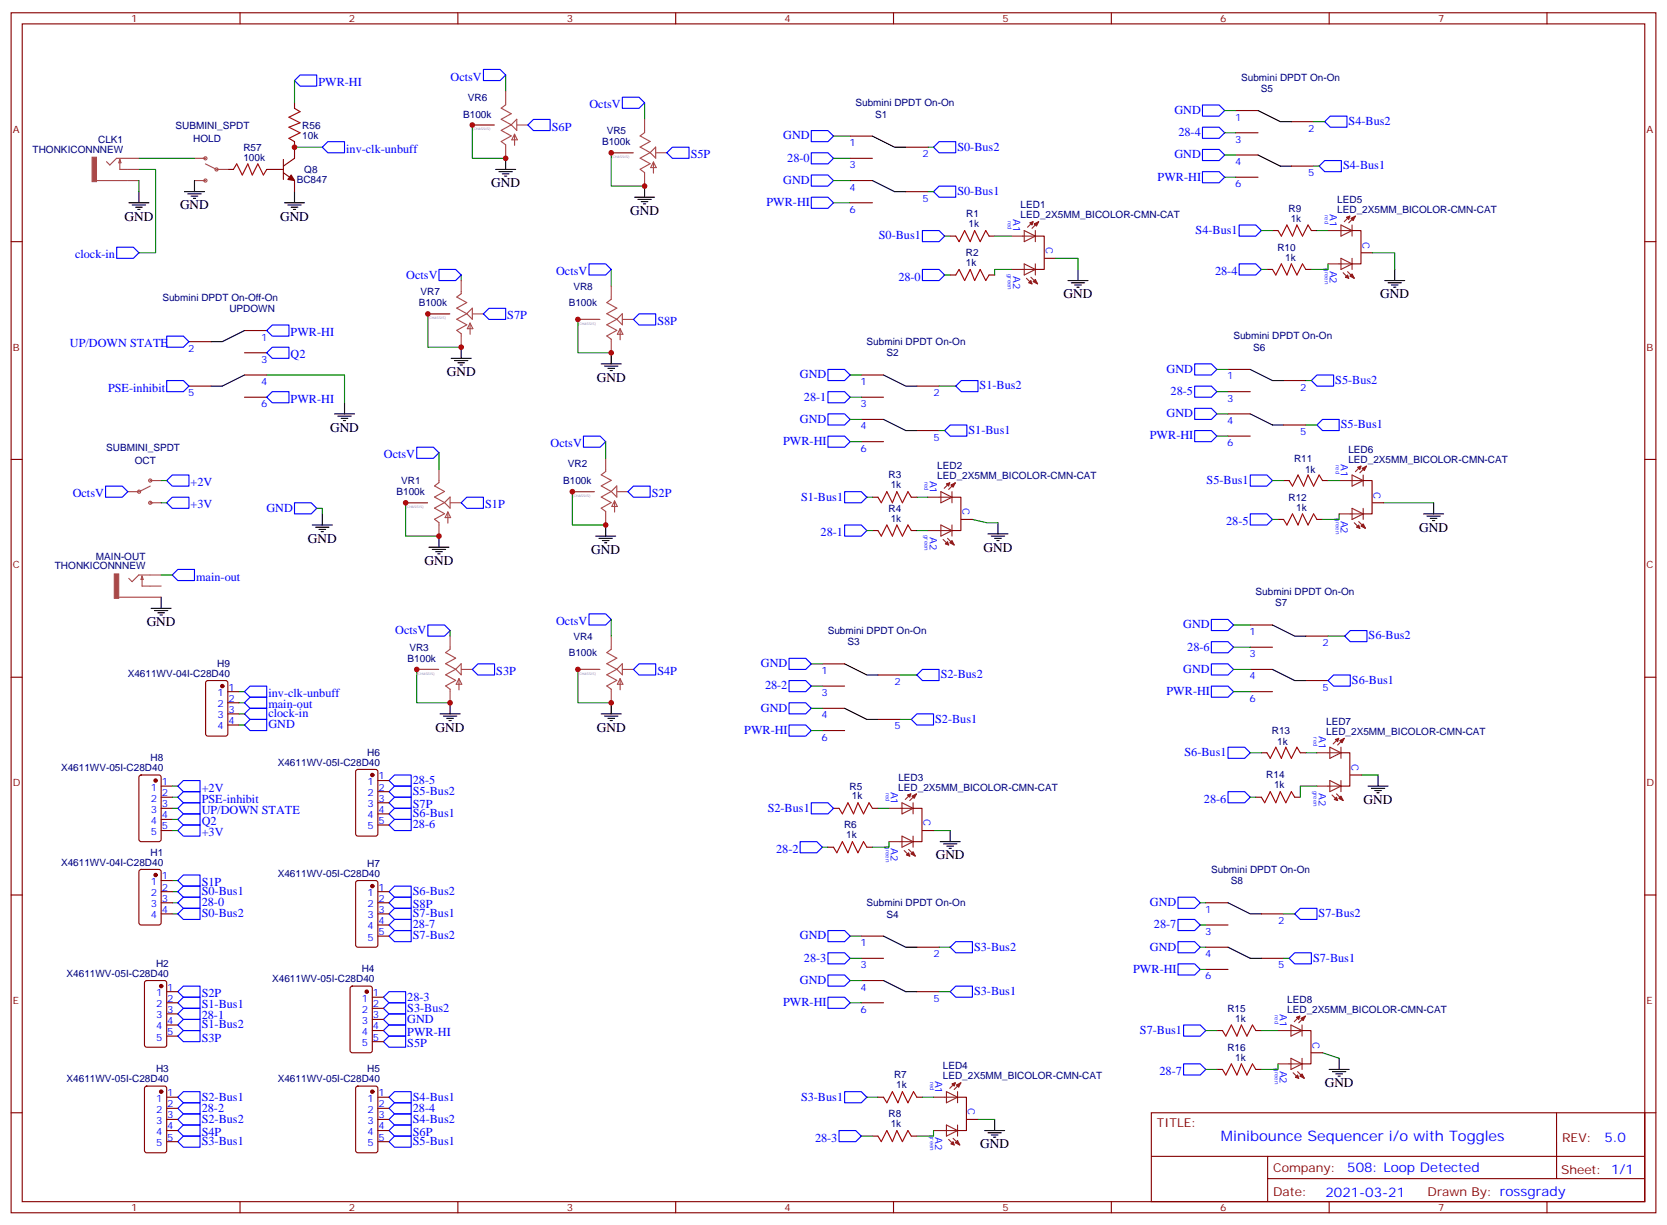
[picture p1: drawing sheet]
<svg xmlns="http://www.w3.org/2000/svg" width="529mm" height="389mm" viewBox="0 0 529 389" stroke-linecap="round" stroke-linejoin="round" font-family="sans-serif">
<g fill="none" stroke="#870000" stroke-width=".35">
<path d="M3.5 4.1h522.1v381h-522.1zM7.1 7.6h515v373.9h-515zM76.2 4.1v3.5M145.3 4.1v3.5M214.5 4.1v3.5M283.6 4.1v3.5M352.8 4.1v3.5M421.9 4.1v3.5M491.1 4.1v3.5M93.5 32.6v1.8M392.3 35.1h7M409.9 38.6h7.1"/>
<path d="M72.3 53.8h1.8M84.7 53.8h5.3M90 54.9l3.5 2.4v3.6M90 50.6v6.4M93.5 45v5.3l-3.5 2.4M269.9 43.2h7M269.9 50.3h7M269.9 57.3h7M287.5 46.7h7.1M392.3 42.2h7M392.3 49.2h7M392.3 56.3h7"/>
<path d="M409.9 52.7h7.1M3.5 76.7h3.6M269.9 64.4h7M287.5 60.9h7.1M301.6 75h1.8M314 75h1.7M328.7 75h2.8v10.5h-2.8M403.9 73.2h1.8M416.3 73.2h1.7M429.2 73.2h2.8v10.6h-2.8M522.1 76.7h3.5M301.6 87.3h1.8"/>
<path d="M314 87.3h1.7M331.6 82h3.5M402.2 85.5h1.7M414.5 85.5h1.8M432.2 80.3h3.5M60 108.5h7M77.6 105h7.1M77.6 112h7.1M77.6 119.1h7.1M273.4 119.1h7.1M389.8 117.3h7.1M60 122.6h7"/>
<path d="M77.6 126.1h7.1M273.4 126.1h7.1M273.4 133.2h7.1M291 122.6h7.1M291 136.7h7.1M389.8 124.4h7.1M389.8 131.4h7.1M389.8 138.5h7.1M407.5 120.8h7M407.5 134.9h7M3.5 145.9h3.6M273.4 140.2h7.1"/>
<path d="M276.9 157.9h1.8M289.3 157.9h1.7M302.2 157.9h2.8v10.6h-2.8M407.5 152.6h1.7M419.8 152.6h1.8M432.7 152.6h2.8v10.6h-2.8M435.7 159.6h3.5M522.1 145.9h3.5M276.9 168.5h1.8M289.3 168.5h1.7M305.2 164.9h3.5M405.7 164.9h1.8"/>
<path d="M418 164.9h1.8M396.9 198.4h7M3.5 215h3.6M65.5 216.3l.5-.2h5.6l.7 .4v16.5l-.4 .7h-5.9l-.7-.4v-16.5zM72.3 219.6h3.5M261.1 210.8h7M261.1 217.8h7M278.7 214.3h7.1M396.9 205.5h7M396.9 212.5h7M396.9 219.6h7M414.5 202h7.1"/>
<path d="M414.5 216.1h7.1M522.1 215h3.5M72.3 223.1h3.5M72.3 226.7h3.5M72.3 230.2h3.5M261.1 224.9h7M261.1 232h7M278.7 228.4h7.1M400.4 239h1.8M412.7 239h1.8M425.7 239h2.8v10.6h-2.8M44.3 246.3l.5-.2h5.6l.7 .4 .1 20-.5 .7h-5.9l-.6-.4-.1-20z"/>
<path d="M51.2 256.6h3.5M51.2 253.1h3.5M51.2 249.6h3.5M113.1 244.5l.5-.2h5.6l.7 .4v20.1l-.4 .6-5.9 .1-.7-.5v-20zM119.9 247.8h3.6M119.9 251.4h3.6M119.9 254.9h3.6M119.9 258.4h3.6M264.6 256.6h1.7M276.9 256.6h1.8M289.8 256.6h2.9v10.6h-2.9M398.6 253.1h1.8"/>
<path d="M411 253.1h1.7M428.6 246.1h3.6M44.3 276.3l.5-.3h5.6l.7 .5 .1 16.5-.5 .6-5.9 .1-.6-.5-.1-16.4zM51.2 263.7h3.5M51.2 279.6h3.5M51.2 260.2h3.5M113.1 279.8l.5-.2h5.6l.7 .4v20l-.4 .7h-5.9l-.7-.4v-20zM119.9 261.9h3.6M262.8 269h1.8M275.2 269h1.7M292.8 263.7h3.5M3.5 284.2h3.6"/>
<path d="M51.2 290.2h3.5M51.2 286.6h3.5M51.2 283.1h3.5M119.9 297.2h3.6M119.9 290.2h3.6M119.9 286.6h3.6M119.9 293.7h3.6M119.9 283.1h3.6M273.4 297.2h7.1M382.8 286.6h7M382.8 293.7h7M400.4 290.2h7.1"/>
<path d="M522.1 284.2h3.5M46.1 311.5l.5-.2h5.6l.7 .5v20l-.4 .6-5.9 .1-.7-.5v-20zM52.9 314.9h3.5M52.9 318.4h3.5M111.4 313.3l.4-.2h5.7l.6 .4 .1 20.1-.5 .6-5.9 .1-.6-.5-.1-20zM118.2 316.6h3.5M273.4 304.3h7.1M273.4 311.3h7.1M273.4 318.4h7.1M291 300.7h7.1M291 314.9h7.1M382.8 300.7h7"/>
<path d="M382.8 307.8h7M400.4 304.3h7.1M52.9 321.9h3.5M52.9 325.4h3.5M52.9 329h3.5M118.2 327.2h3.5M118.2 320.1h3.5M118.2 323.7h3.5M118.2 330.7h3.5M386.3 339.5h1.8M386.3 327.2h1.8M398.6 339.5h1.8"/>
<path d="M398.6 327.2h1.8M413.3 327.2h2.8v10.6h-2.8M416.3 334.3h3.5M3.5 353.3h3.6M46.1 345l.5-.2h5.6l.7 .5v20l-.4 .7h-5.9l-.7-.5v-20zM52.9 348.4h3.5M52.9 355.4h3.5M52.9 351.9h3.5M52.9 359h3.5M113.1 345l.5-.2h5.6l.7 .5v20l-.4 .7h-5.9l-.7-.5v-20zM119.9 348.4h3.6M119.9 355.4h3.6"/>
<path d="M119.9 351.9h3.6M119.9 359h3.6M278.7 348.4h1.8M291 348.4h1.8M304 348.4h2.8v10.6h-2.8M306.9 355.4h3.5M365.5 353.3h156.6v28.2h-156.6zM494.1 353.3v20.9M522.1 353.3h3.5M52.9 362.5h3.5M119.9 362.5h3.6M276.9 360.7h1.8"/>
<path d="M289.3 360.7h1.7M365.5 367.2h156.5M402.4 374.2h119.6M402.4 367.2v14.1M76.2 381.5v3.6M145.3 381.5v3.6M214.5 381.5v3.6M283.6 381.5v3.6M352.8 381.5v3.6M421.9 381.5v3.6M491.1 381.5v3.6"/>
</g>
<g fill="none" stroke="#000" stroke-width=".35">
<path d="M399.3 35.1l7.1 3.5h3.5M61.7 57.3v3.6M157.3 53.8h6.4M158.4 54.5h4.2M159.5 55.2h2.1M160.2 55.9h.7M160.5 50.3v3.5M204.6 59.1v3.5M276.9 43.2l7.1 3.5h3.5M276.9 57.3l7.1 3.6h3.5M399.3 49.2l7.1 3.5h3.5M40.9 64.4h6.4"/>
<path d="M42 65.1h4.2M43 65.8h2.2M43.7 66.5h.7M44.1 60.9v3.5M58.6 60.9h6.3M59.6 61.6h4.3M60.7 62.3h2.1M61.4 63h.7M90.3 64.4h6.4M91.4 65.1h4.2M92.4 65.8h2.1M93.1 66.5h.7"/>
<path d="M93.5 60.9v3.5M201.4 62.6h6.4M202.5 63.3h4.2M203.6 64h2.1M204.3 64.7h.7M339 89.1h6.4M340.1 89.8h4.2M341.1 90.5h2.2M341.8 91.2h.7M342.2 85.5v3.6M439.6 89.1h6.3M440.6 89.8h4.3"/>
<path d="M441.7 90.5h2.1M442.4 91.2h.7M442.7 85.5v3.6M77.6 105l-7 3.5h-3.6M77.6 119.1l-7 3.5h-3.6M143.2 113.8h6.4M144.3 114.5h4.2M145.3 115.2h2.2M146 115.9h.8M146.4 110.2v3.6M190.9 115.5h6.3M191.9 116.2h4.2"/>
<path d="M193 116.9h2.1M193.7 117.7h.7M194 112v3.5M280.5 119.1l7 3.5h3.5M396.9 117.3l7 3.5h3.6M106.2 131.4h6.3M107.2 132.1h4.3M108.3 132.8h2.1M109 133.5h.7M109.4 127.9v3.5M280.5 133.2l7 3.5h3.5M396.9 131.4l7 3.5h3.6"/>
<path d="M455.1 159.6v3.6M99.1 166.7h6.4M100.2 167.4h4.2M101.2 168.1h2.2M102 168.8h.7M102.3 163.2v3.5M136.2 173.7h6.3M137.2 174.4h4.3M138.3 175.2h2.1M139 175.9h.7M139.3 170.2v3.5M189.1 170.2h6.3"/>
<path d="M190.1 170.9h4.3M191.2 171.6h2.1M191.9 172.3h.7M192.3 166.7v3.5M313.6 169.5h6.4M314.7 170.2h4.2M315.7 170.9h2.2M316.4 171.6h.7M316.8 166v3.5M451.9 163.2h6.4M453 163.9h4.2M454 164.6h2.1"/>
<path d="M454.7 165.3h.7M48 193.1h6.3M49 193.9h4.3M50.1 194.6h2.1M50.8 195.3h.7M51.2 189.6v3.5M403.9 198.4l7.1 3.6h3.5M268.1 210.8l7.1 3.5h3.5M403.9 212.5l7.1 3.6h3.5M139.7 226.7h6.3M140.8 227.4h4.2M141.8 228.1h2.1"/>
<path d="M142.5 228.8h.7M142.9 223.1v3.6M190.9 226.7h6.3M191.9 227.4h4.2M193 228.1h2.1M193.7 228.8h.7M194 223.1v3.6M268.1 224.9l7.1 3.5h3.5M434.3 249.6h6.3M435.3 250.3h4.3M436.4 251h2.1M437.1 251.7h.7"/>
<path d="M437.4 246.1v3.5M298.4 267.2h6.4M299.5 267.9h4.2M300.6 268.6h2.1M301.3 269.3h.7M301.6 263.7v3.5M280.5 297.2l7 3.5h3.5M389.8 286.6l7.1 3.6h3.5M280.5 311.3l7 3.6h3.5M389.8 300.7l7.1 3.6h3.5M421.9 339.5h6.4M425.1 336v3.5"/>
<path d="M312.6 359h6.3M313.6 359.7h4.3M315.7 355.4v3.6M423 340.3h4.2M424 341h2.2M424.7 341.7h.7M314.7 360.4h2.1M315.4 361.1h.7"/>
</g>
<g fill="none" stroke="#00f" stroke-width=".35">
<path d="M93.5 25.6l1.7-1.8h5.3v3.5h-5.3zM153.5 22h5.2l1.8 1.8-1.8 1.8h-5.2zM169.3 37.9h5.3v3.6h-5.3l-1.7-1.8zM197.6 30.9h5.2l1.8 1.7-1.8 1.8h-5.2zM381.7 33.3h5.3l1.8 1.8-1.8 1.8h-5.3zM420.5 38.6l1.8-1.7h5.3v3.5h-5.3zM104.1 45h5.3v3.5h-5.3l-1.8-1.8zM213.4 46.7h5.3v3.6h-5.3l-1.7-1.8zM257.5 55.6h5.3l1.8 1.7-1.8 1.8h-5.3zM257.5 48.5h5.3l1.8 1.8-1.8 1.7h-5.3zM257.5 41.5h5.3l1.8 1.7-1.8 1.8h-5.3zM298.1 45h5.3v3.5h-5.3l-1.8-1.8z"/>
<path d="M381.7 54.5h5.3l1.8 1.8-1.8 1.7h-5.3zM381.7 47.4h5.3l1.8 1.8-1.8 1.8h-5.3zM381.7 40.4h5.3l1.8 1.8-1.8 1.7h-5.3zM420.5 51h5.3v3.5h-5.3l-1.8-1.8zM37 78.5h5.3l1.8 1.8-1.8 1.7h-5.3zM257.5 62.6h5.3l1.8 1.8-1.8 1.7h-5.3zM292.8 73.2h5.3l1.8 1.8-1.8 1.7h-5.3zM296.3 60.9l1.8-1.8h5.3v3.5h-5.3zM393.3 71.4h5.3l1.8 1.8-1.8 1.8h-5.3zM139.3 85.5h5.3l1.8 1.8-1.8 1.8h-5.3zM153.5 99.7l1.7-1.8h5.3v3.5h-5.3zM187 83.8h5.3l1.7 1.7-1.7 1.8h-5.3z"/>
<path d="M202.8 99.7h5.3v3.5h-5.3l-1.7-1.8zM292.8 85.5h5.3l1.8 1.8-1.8 1.8h-5.3zM393.3 83.8h5.3l1.8 1.7-1.8 1.8h-5.3zM52.9 106.7h5.3l1.8 1.8-1.8 1.7h-5.3zM84.7 112l1.7-1.8h5.3v3.6h-5.3zM86.4 103.2h5.3v3.5h-5.3l-1.7-1.7zM262.8 117.3h5.3l1.8 1.8-1.8 1.7h-5.3zM379.2 115.5h5.3l1.8 1.8-1.8 1.8h-5.3zM52.9 120.8h5.3l1.8 1.8-1.8 1.8h-5.3zM86.4 124.4h5.3v3.5h-5.3l-1.7-1.8zM185.2 138.5h5.3l1.8 1.7-1.8 1.8h-5.3zM262.8 138.5h5.3l1.8 1.7-1.8 1.8h-5.3z"/>
<path d="M262.8 131.4h5.3l1.8 1.8-1.8 1.7h-5.3zM262.8 124.4h5.3l1.8 1.7-1.8 1.8h-5.3zM299.9 136.7l1.7-1.8h5.3v3.6h-5.3zM303.4 122.6l1.8-1.8h5.2v3.6h-5.2zM379.2 136.7h5.3l1.8 1.8-1.8 1.7h-5.3zM379.2 129.6h5.3l1.8 1.8-1.8 1.8h-5.3zM379.2 122.6h5.3l1.8 1.8-1.8 1.7h-5.3zM416.3 120.8l1.7-1.7h5.3v3.5h-5.3zM418 134.9l1.8-1.7h5.3v3.5h-5.3zM33.5 154.3h5.3l1.8 1.8-1.8 1.8h-5.3zM54.7 157.9h5.3v3.5h-5.3l-1.8-1.8zM54.7 150.8h5.3v3.5h-5.3l-1.8-1.7z"/>
<path d="M93.5 159.6h5.3l1.7 1.8-1.7 1.8h-5.3zM132.3 142h5.3l1.7 1.8-1.7 1.7h-5.3zM148.2 157.9h5.3v3.5h-5.3l-1.8-1.8zM201.1 154.3h5.3v3.6h-5.3l-1.8-1.8zM268.1 156.1h5.3l1.8 1.8-1.8 1.7h-5.3zM396.9 150.8h5.3l1.7 1.8-1.7 1.7h-5.3zM268.1 166.7h5.3l1.8 1.8-1.8 1.7h-5.3zM396.9 163.2h5.3l1.7 1.7-1.7 1.8h-5.3zM54.7 182.6l1.7-1.8h5.3v3.5h-5.3zM135.8 198.4h5.3l1.8 1.8-1.8 1.8h-5.3zM187 194.9h5.3l1.7 1.8-1.7 1.7h-5.3zM384.5 196.7h5.3l1.8 1.7-1.8 1.8h-5.3z"/>
<path d="M79.4 217.8h5.3v3.6h-5.3l-1.8-1.8zM151.7 210.8h5.3v3.5h-5.3l-1.8-1.8zM202.8 210.8h5.3v3.5h-5.3l-1.7-1.8zM250.5 216.1h5.3l1.7 1.7-1.7 1.8h-5.3zM250.5 209h5.3l1.7 1.8-1.7 1.7h-5.3zM291 214.3l1.8-1.8h5.3v3.6h-5.3zM384.5 217.8h5.3l1.8 1.8-1.8 1.8h-5.3zM384.5 210.8h5.3l1.8 1.7-1.8 1.8h-5.3zM384.5 203.7h5.3l1.8 1.8-1.8 1.8h-5.3zM421.6 216.1l1.7-1.8h5.3v3.5h-5.3zM426.9 202l1.7-1.8h5.3v3.5h-5.3zM77.6 226.7l1.8-1.8h5.3v3.5h-5.3z"/>
<path d="M79.4 221.4h5.3v3.5h-5.3l-1.8-1.8zM79.4 228.4h5.3v3.6h-5.3l-1.8-1.8zM250.5 230.2h5.3l1.7 1.8-1.7 1.7h-5.3zM250.5 223.1h5.3l1.7 1.8-1.7 1.8h-5.3zM289.3 228.4l1.7-1.7h5.3v3.5h-5.3zM389.8 237.2h5.3l1.8 1.8-1.8 1.8h-5.3zM58.2 254.9h5.3v3.5h-5.3l-1.8-1.8zM58.2 251.4h5.3v3.5h-5.3l-1.8-1.8zM58.2 258.4h5.3v3.5h-5.3l-1.8-1.7zM58.2 247.8h5.3v3.6h-5.3l-1.8-1.8zM123.5 251.4l1.7-1.8h5.3v3.5h-5.3zM125.2 253.1h5.3v3.5h-5.3l-1.7-1.7z"/>
<path d="M125.2 246.1h5.3v3.5h-5.3l-1.7-1.8zM125.2 256.6h5.3v3.6h-5.3l-1.7-1.8zM257.5 254.9h5.3l1.8 1.7-1.8 1.8h-5.3zM389.8 251.4h5.3l1.8 1.7-1.8 1.8h-5.3zM58.2 277.8h5.3v3.5h-5.3l-1.8-1.7zM58.2 261.9h5.3v3.6h-5.3l-1.8-1.8zM123.5 261.9l1.7-1.7h5.3v3.5h-5.3zM254 267.2h5.3l1.8 1.8-1.8 1.8h-5.3zM56.4 286.6l1.8-1.7h5.3v3.5h-5.3zM58.2 288.4h5.3v3.5h-5.3l-1.8-1.7zM58.2 281.3h5.3v3.6h-5.3l-1.8-1.8zM123.5 297.2l1.7-1.7h5.3v3.5h-5.3z"/>
<path d="M123.5 293.7l1.7-1.8h5.3v3.6h-5.3zM125.2 284.9h5.3v3.5h-5.3l-1.7-1.8zM125.2 281.3h5.3v3.6h-5.3l-1.7-1.8zM125.2 288.4h5.3v3.5h-5.3l-1.7-1.7zM262.8 295.5h5.3l1.8 1.7-1.8 1.8h-5.3zM373.9 299h5.3l1.8 1.7-1.8 1.8h-5.3zM373.9 291.9h5.3l1.8 1.8-1.8 1.8h-5.3zM373.9 284.9h5.3l1.8 1.7-1.8 1.8h-5.3zM411 290.2l1.7-1.8h5.3v3.5h-5.3zM58.2 313.1h5.3v3.5h-5.3l-1.8-1.7zM58.2 316.6h5.3v3.5h-5.3l-1.8-1.7zM121.7 316.6l1.8-1.7h5.3v3.5h-5.3z"/>
<path d="M262.8 316.6h5.3l1.8 1.8-1.8 1.7h-5.3zM262.8 309.6h5.3l1.8 1.7-1.8 1.8h-5.3zM262.8 302.5h5.3l1.8 1.8-1.8 1.7h-5.3zM301.6 300.7l1.8-1.7h5.3v3.5h-5.3zM303.4 313.1h5.3v3.5h-5.3l-1.8-1.7zM373.9 306h5.3l1.8 1.8-1.8 1.8h-5.3zM409.2 304.3l1.8-1.8h5.3v3.5h-5.3zM56.4 325.4l1.8-1.7h5.3v3.5h-5.3zM58.2 327.2h5.3v3.5h-5.3l-1.8-1.7zM58.2 320.1h5.3v3.6h-5.3l-1.8-1.8zM121.7 320.1l1.8-1.7h5.3v3.5h-5.3zM121.7 323.7l1.8-1.8h5.3v3.5h-5.3z"/>
<path d="M123.5 329h5.3v3.5h-5.3l-1.8-1.8zM123.5 325.4h5.3v3.6h-5.3l-1.8-1.8zM375.7 337.8h5.3l1.8 1.7-1.8 1.8h-5.3zM375.7 325.4h5.3l1.8 1.8-1.8 1.8h-5.3zM56.4 348.4l1.8-1.8h5.3v3.5h-5.3zM56.4 351.9l1.8-1.8h5.3v3.6h-5.3zM58.2 357.2h5.3v3.5h-5.3l-1.8-1.7zM58.2 353.7h5.3v3.5h-5.3l-1.8-1.8zM123.5 351.9l1.7-1.8h5.3v3.6h-5.3zM123.5 348.4l1.7-1.8h5.3v3.5h-5.3zM125.2 357.2h5.3v3.5h-5.3l-1.7-1.7zM125.2 353.7h5.3v3.5h-5.3l-1.7-1.8z"/>
<path d="M266.3 359h5.3l1.8 1.7-1.8 1.8h-5.3zM268.1 346.6h5.3l1.8 1.8-1.8 1.7h-5.3zM58.2 360.7h5.3v3.5h-5.3l-1.8-1.7zM125.2 360.7h5.3v3.5h-5.3l-1.7-1.7z"/>
</g>
<g fill="none" stroke="#a10000" stroke-width=".35">
<path d="M93.5 34.4l1.7 1.1-3.5 1.7 3.5 1.8-3.5 1.4 3.5 1.8-3.5 1.7 1.8 1.1M74.1 53.8l1-1.8 1.8 3.6 1.8-3.6 1.4 3.6 1.7-3.6 1.8 3.6 1.1-1.8M303.4 75l1 1.7 1.8-3.5 1.8 3.5 1.4-3.5 1.7 3.5 1.8-3.5 1.1 1.8M405.7 73.2l1.1 1.8 1.7-3.6 1.8 3.6 1.4-3.6 1.8 3.6 1.7-3.6 1.1 1.8M303.4 87.3l1-1.8 1.8 3.6 1.8-3.6 1.4 3.6 1.7-3.6 1.8 3.6 1.1-1.8M403.9 85.5l1.1 1.8 1.8-3.5 1.7 3.5 1.4-3.5 1.8 3.5 1.8-3.5 1 1.7M278.7 157.9l1.1 1.7 1.7-3.5 1.8 3.5 1.4-3.5 1.8 3.5 1.7-3.5 1.1 1.8M409.2 152.6l1.1 1.7 1.7-3.5 1.8 3.5 1.4-3.5 1.8 3.5 1.7-3.5 1.1 1.8M278.7 168.5l1.1 1.7 1.7-3.5 1.8 3.5 1.4-3.5 1.8 3.5 1.7-3.5 1.1 1.8M407.5 164.9l1 1.8 1.8-3.5 1.7 3.5 1.5-3.5 1.7 3.5 1.8-3.5 1 1.7M402.2 239l1 1.8 1.8-3.6 1.8 3.6 1.4-3.6 1.7 3.6 1.8-3.6 1 1.8M266.3 256.6l1.1 1.8 1.8-3.5 1.7 3.5 1.4-3.5 1.8 3.5 1.8-3.5 1 1.7"/>
<path d="M400.4 253.1l1.1 1.8 1.7-3.5 1.8 3.5 1.4-3.5 1.8 3.5 1.7-3.5 1.1 1.7M264.6 269l1 1.8 1.8-3.6 1.8 3.6 1.4-3.6 1.7 3.6 1.8-3.6 1.1 1.8M388.1 339.5l1 1.8 1.8-3.5 1.7 3.5 1.5-3.5 1.7 3.5 1.8-3.5 1 1.7M388.1 327.2l1 1.8 1.8-3.6 1.7 3.6 1.5-3.6 1.7 3.6 1.8-3.6 1 1.8M280.5 348.4l1 1.7 1.8-3.5 1.7 3.5 1.5-3.5 1.7 3.5 1.8-3.5 1 1.8M278.7 360.7l1.1 1.8 1.7-3.5 1.8 3.5 1.4-3.5 1.8 3.5 1.7-3.5 1.1 1.7"/>
</g>
<g fill="none" stroke="#008700" stroke-width=".35">
<path d="M93.5 25.6v7M149.9 39.7v10.6h10.6M160.5 23.8v5.3M204.6 32.6v5.3M388.8 35.1h3.5M417 38.6h3.5M44.1 53.8h5.3v26.5h-5.3M44.1 57.3v3.6M44.1 50.3h17.6M93.5 46.7h8.8M194 48.5v10.6h10.6M264.6 50.3h5.3"/>
<path d="M264.6 43.2h5.3M264.6 57.3h5.3M294.6 46.7h1.7M388.8 42.2h3.5M388.8 49.2h3.5M388.8 56.3h3.5M417 52.7h1.7M264.6 64.4h5.3M294.6 60.9h1.7M299.9 75h1.7M315.7 75h5.3M400.4 73.2h3.5"/>
<path d="M418 73.2h3.6M135.8 99.7v10.5h10.6M146.4 87.3v1.8M194 85.5v5.3M299.9 87.3h1.7M321 85.5h-5.3v1.8M335.1 82h7.1v3.5M400.4 85.5h1.8M421.6 83.8v1.7h-5.3M435.7 80.3h7v5.2M84.7 119.1h24.7v8.8M183.4 101.4v10.6h10.6"/>
<path d="M269.9 119.1h3.5M386.3 117.3h3.5M269.9 126.1h3.5M269.9 133.2h3.5M298.1 122.6h5.3M298.1 136.7h1.8M386.3 124.4h3.5M386.3 131.4h3.5M386.3 138.5h3.5M414.5 120.8h1.8M414.5 134.9h3.5M51.2 152.6h1.7"/>
<path d="M51.2 159.6h1.7M128.8 159.6v10.6h10.5M139.3 143.8v5.2M181.7 156.1v10.6h10.6M192.3 140.2v5.3M269.9 140.2h3.5M275.2 157.9h1.7M291 157.9h3.6M403.9 152.6h3.6M421.6 152.6h3.5M439.2 159.6h15.9M100.5 161.4h1.8v1.8"/>
<path d="M275.2 168.5h1.7M291 168.5h3.6M308.7 164.9l4.6 1.1h3.5M403.9 164.9h1.8M425.1 163.2v1.7h-5.3M51.2 182.6h3.5M194 196.7v5.3M391.6 198.4h5.3M75.8 219.6h1.8M132.3 212.5v10.6h10.6M142.9 200.2v1.8M183.4 212.5v10.6h10.6"/>
<path d="M257.5 210.8h3.6M257.5 217.8h3.6M285.8 214.3h5.2M391.6 205.5h5.3M391.6 212.5h5.3M391.6 219.6h5.3M421.6 202h5.3M75.8 223.1h1.8M75.8 226.7h1.8M75.8 230.2h1.8M257.5 224.9h3.6M257.5 232h3.6"/>
<path d="M285.8 228.4h3.5M396.9 239h3.5M414.5 239h3.5M54.7 253.1h1.7M54.7 256.6h1.7M54.7 249.6h1.7M278.7 256.6h3.5M396.9 253.1h1.7M418 249.6h-5.3v3.5M432.2 246.1h5.2M54.7 263.7h1.7M54.7 279.6h1.7"/>
<path d="M54.7 260.2h1.7M261.1 269h1.7M282.2 267.2v1.8h-5.3M296.3 263.7h5.3M54.7 286.6h1.7M54.7 290.2h1.7M54.7 283.1h1.7M269.9 297.2h3.5M381 286.6h1.8M381 293.7h1.8M407.5 290.2h3.5M269.9 304.3h3.5"/>
<path d="M269.9 311.3h3.5M269.9 318.4h3.5M298.1 300.7h3.5M298.1 314.9h3.5M381 300.7h1.8M381 307.8h1.8M407.5 304.3h1.7M382.8 339.5h3.5M382.8 327.2h3.5M400.4 327.2h5.3M405.7 337.8v1.7h-5.3M419.8 334.3l5.3 1.7"/>
<path d="M275.2 348.4h3.5M292.8 348.4h3.5M296.3 359v1.7h-5.3M310.4 355.4h5.3M273.4 360.7h3.5"/>
</g>
<g fill="none" stroke="#a64a4a" stroke-width=".35">
<path d="M149.9 39.7h7M160.5 29.1v4.2l-1.4 1 3.2 1.8-3.2 1.8 3.2 1.7M162.3 39.6l-3.2 1.8 3.2 1.8-3.2 1.7 1.4 1.1v.7M162.3 39.6l1.7-1.7v3.5zM164.1 39.7h3.5M204.6 37.9v4.2l-1.4 1.1 3.2 1.7-3.2 1.8 3.2 1.8M30.6 57.3h9.9M38 50.6v3.2h2.5M38 50.6l.4 1.1h-.7zM40.5 50.3h-3.5l-2.1 2.1-1.1-1.1M40.6 50.3h3.5M40.6 53.8h3.5"/>
<path d="M40.6 57.3h3.5M61.7 50.3h3.5M61.7 57.3h3.5M64.7 50.3a.5 .5 0 0 1 .7-.5 .5 .5 0 0 1 .2 .8 .5 .5 0 0 1-.9-.2M64.7 57.3a.5 .5 0 0 1 .7-.4 .5 .5 0 0 1 .2 .8 .5 .5 0 0 1-.9-.2M65.2 52l3.5 1.8M68.2 53.8a.5 .5 0 0 1 .7-.5 .5 .5 0 0 1 .2 .9 .5 .5 0 0 1-.8-.2M68.8 53.8h3.5M160.5 46.8v3.5M163.3 42.6v3.6M163.3 42.6l.9 1.8h-1.7zM194 48.5h7"/>
<path d="M204.6 55.6v3.5M206.4 48.5l-3.2 1.7 3.2 1.8-3.2 1.7 1.4 1.1v.7M207.4 51.4v3.6M207.4 51.4l.9 1.8h-1.7zM208.1 46.7v3.5l-1.7-1.7zM208.2 48.5h3.5M135.8 99.7h7M146.4 89.1v4.2l-1.4 1 3.2 1.8-3.2 1.7 3.2 1.8M148.2 99.6l-3.2 1.8 3.2 1.7-3.2 1.8 1.4 1.1v.7M149.9 97.8v3.6l-1.7-1.8zM150 99.7h3.5M194 90.8v4.2l-1.4 1.1 3.2 1.7-3.2 1.8 3.2 1.8"/>
<path d="M146.4 106.8v3.4M149.2 102.6v3.5M149.2 102.6l.9 1.8h-1.8zM183.4 101.4h7M194 108.5v3.5M195.8 101.4l-3.2 1.7 3.2 1.8-3.2 1.8 1.4 1v.7M195.8 101.4l1.8-1.8v3.5zM196.8 104.4v3.5M196.8 104.4l.9 1.7h-1.7zM197.6 101.4h3.5M40.6 156.1h3.4M44.7 156.1a.5 .5 0 0 0-.7-.5 .5 .5 0 0 0-.2 .9 .5 .5 0 0 0 .8-.2"/>
<path d="M47.7 159.6h3.5M47.7 152.6h3.5M47.7 154.3l-3.5 1.8M48.2 152.6a.5 .5 0 0 0-.7-.5 .5 .5 0 0 0-.2 .8 .5 .5 0 0 0 .8-.2M48.2 159.6a.5 .5 0 0 0-.7-.4 .5 .5 0 0 0-.2 .8 .5 .5 0 0 0 .8-.2M128.8 159.6h6.9M139.3 149v4.2l-1.4 1.1 3.2 1.7-3.2 1.8 3.2 1.8M141.1 159.6l1.8-1.8v3.5zM141.1 159.6l-3.2 1.7 3.2 1.8-3.2 1.8 1.4 1v.7M142.9 159.6h3.5M181.7 156.1h6.9M192.3 145.5v4.2l-1.4 1.1 3.1 1.7-3.1 1.8 3.1 1.7"/>
<path d="M194 156l-3.1 1.8 3.1 1.8-3.1 1.7 1.4 1.1v.7M195.1 159v3.6M195.1 159l.9 1.8h-1.8zM195.8 154.3v3.5l-1.8-1.8zM195.8 156.1h3.5M139.3 166.7v3.5M142.2 162.6v3.5M142.2 162.6l.9 1.7h-1.8zM192.3 163.2v3.5M37.7 189.6h9.9M45.1 182.9v3.2h2.5M45.1 182.9l.4 1.1h-.8z"/>
<path d="M47.6 182.6h-3.6l-2.1 2.1-1-1.1M47.7 182.6h3.5M47.7 186.1h3.5M47.7 189.6h3.5M132.3 212.5h6.9M142.9 202v4.1l-1.4 1.1 3.1 1.8-3.1 1.7 3.1 1.8M142.9 219.7v3.4M144.6 212.5l-3.1 1.8 3.1 1.7-3.1 1.8 1.4 1v.7M145.7 215.5l.9 1.8h-1.8zM145.7 215.5v3.5M146.4 210.7v3.6l-1.8-1.8zM146.5 212.5h3.4"/>
<path d="M183.4 212.5h7M194 202v4.1l-1.4 1.1 3.2 1.8-3.2 1.7 3.2 1.8M194 219.7v3.4M195.8 212.5l-3.2 1.8 3.2 1.7-3.2 1.8 1.4 1v.7M196.8 215.5v3.5M196.8 215.5l.9 1.8h-1.7zM197.6 210.7v3.6l-1.8-1.8zM197.6 212.5h3.5"/>
</g>
<g fill="#a64a4a" stroke="#a64a4a" stroke-width=".32">
<path d="M29.2 49.9h1.4v7.8h-1.4z"/>
<path d="M36.3 182.2h1.4v7.8h-1.4z"/>
</g>
<g fill="none" stroke="#8c2424" stroke-width=".35">
<path d="M321 75h7.7M325.1 73.2l3.6 1.8-3.6 1.7zM327.9 70.4l-1.7 1.7M328.7 73.2v3.5M329.7 70.4l-2.1 2.1M421.6 73.2h7.6M425.7 71.4l3.5 1.8-3.5 1.8zM428.5 68.6l-1.8 1.8M429.2 71.4v3.6M430.3 68.6l-2.2 2.1M321 85.5h7.7M325.1 83.8l3.6 1.7-3.6 1.8z"/>
<path d="M325.8 88.4l1.8 1.7M327.2 88l2.2 2.1M328.7 83.8v3.5M421.6 83.8h7.6M425.7 82l3.5 1.8-3.5 1.7zM426.4 86.6l1.7 1.8M427.8 86.3l2.1 2.1M429.2 82v3.5M294.6 157.9h7.6M298.7 156.1l3.5 1.8-3.5 1.7zM301.5 153.3l-1.8 1.7M302.2 156.1v3.5"/>
<path d="M303.3 153.3l-2.2 2.1M425.1 152.6h7.6M429.2 150.8l3.5 1.8-3.5 1.7zM432 148l-1.7 1.8M432.7 150.8v3.5M433.8 148l-2.1 2.1M294.6 168.5h7.6M298.7 166.7l3.5 1.8-3.5 1.7zM299.4 171.3l1.7 1.7M300.8 170.9l2.1 2.1M302.2 166.7v3.5M425.1 163.2h7.6"/>
<path d="M429.2 161.4l3.5 1.8-3.5 1.7zM429.9 166l1.8 1.7M431.3 165.6l2.1 2.1M432.7 161.4v3.5M418 239h7.7M422.1 237.2l3.6 1.8-3.6 1.8zM425 234.4l-1.8 1.8M425.7 237.2v3.6M426.7 234.4l-2.1 2.1M282.2 256.6h7.6M286.3 254.9l3.5 1.7-3.5 1.8zM289.1 252.1l-1.7 1.7"/>
<path d="M289.8 254.9v3.5M290.9 252.1l-2.1 2.1M418 249.6h7.7M422.1 247.8l3.6 1.8-3.6 1.8zM422.8 252.4l1.8 1.8M424.3 252.1l2.1 2.1M425.7 247.8v3.6M282.2 267.2h7.6M286.3 265.5l3.5 1.7-3.5 1.8zM287 270.1l1.8 1.7M288.4 269.7l2.2 2.1M289.8 265.5v3.5"/>
<path d="M405.7 337.8h7.6M405.7 327.2h7.6M409.8 336l3.5 1.8-3.5 1.7zM409.8 325.4l3.5 1.8-3.5 1.8zM412.6 322.6l-1.7 1.8M413.3 325.4v3.6M413.3 336v3.5M414.4 322.6l-2.1 2.1M296.3 359h7.7M296.3 348.4h7.7M300.4 357.2l3.6 1.8-3.6 1.7zM300.4 346.6l3.6 1.8-3.6 1.7z"/>
<path d="M303.3 343.8l-1.8 1.7M304 346.6v3.5M304 357.2v3.5M305 343.8l-2.1 2.1M410.5 340.6l1.8 1.8M411.9 340.3l2.1 2.1M301.1 361.8l1.8 1.7M302.5 361.4l2.2 2.1"/>
</g>
<g fill="#8c2424" stroke="#8c2424" stroke-width=".35">
<path d="M326.5 89.8l.7-.7 .4 1z"/>
<path d="M327.9 89.4l.8-.7 .7 1.4z"/>
<path d="M326.9 70.7l1-.3-.3 1z"/>
<path d="M328.3 71.1l1.4-.7-.7 1.4z"/>
<path d="M300.1 172.7l.7-.7 .3 1z"/>
<path d="M301.5 172.3l.7-.7 .7 1.4z"/>
<path d="M300.4 153.6l1.1-.3-.4 1z"/>
<path d="M301.8 154l1.5-.7-.8 1.4z"/>
<path d="M287.7 271.5l.7-.7 .4 1z"/>
<path d="M289.1 271.1l.7-.7 .8 1.4z"/>
<path d="M288.1 252.4l1-.3-.3 1z"/>
<path d="M289.5 252.8l1.4-.7-.7 1.4z"/>
<path d="M301.8 363.2l.7-.7 .4 1z"/>
<path d="M304 362.1l.7 1.4-1.4-.7z"/>
<path d="M302.2 344.1l1.1-.3-.4 1z"/>
<path d="M303.6 344.5l1.4-.7-.7 1.4z"/>
<path d="M427.1 88l.7-.7 .3 1.1z"/>
<path d="M428.5 87.7l.7-.7 .7 1.4z"/>
<path d="M427.4 69l1.1-.4-.4 1.1z"/>
<path d="M428.8 69.3l1.5-.7-.8 1.4z"/>
<path d="M430.6 167.4l.7-.7 .4 1z"/>
<path d="M432 167l.7-.7 .7 1.4z"/>
<path d="M431 148.3l1-.3-.3 1z"/>
<path d="M432.4 148.7l1.4-.7-.7 1.4z"/>
<path d="M423.6 253.8l.7-.7 .3 1.1z"/>
<path d="M425 253.5l.7-.7 .7 1.4z"/>
<path d="M423.9 234.8l1.1-.4-.4 1.1z"/>
<path d="M425.3 235.1l1.4-.7-.7 1.4z"/>
<path d="M411.2 342l.7-.7 .4 1.1z"/>
<path d="M412.6 341.7l.7-.7 .7 1.4z"/>
<path d="M411.6 323l1-.4-.3 1.1z"/>
<path d="M413 323.3l1.4-.7-.7 1.4z"/>
</g>
<g fill="#870000" stroke="#870000" stroke-width=".35">
<path d="M92.4 55.6l1.1 1.7-2.1-.3z"/>
<circle cx="70.6" cy="217.8" r=".53"/>
<circle cx="49.4" cy="277.8" r=".53"/>
<circle cx="116.4" cy="314.9" r=".53"/>
<circle cx="118.2" cy="346.6" r=".53"/>
<circle cx="118.2" cy="246.1" r=".53"/>
<circle cx="118.2" cy="281.3" r=".53"/>
<circle cx="51.2" cy="313.1" r=".53"/>
<circle cx="51.2" cy="346.6" r=".53"/>
<circle cx="49.4" cy="247.8" r=".53"/>
</g>
<g fill="#c00">
<circle cx="194" cy="223.1" r=".88"/>
<circle cx="183.4" cy="212.5" r=".88"/>
<circle cx="142.9" cy="223.1" r=".88"/>
<circle cx="132.3" cy="212.5" r=".88"/>
<circle cx="192.3" cy="166.7" r=".88"/>
<circle cx="181.7" cy="156.1" r=".88"/>
<circle cx="139.3" cy="170.2" r=".88"/>
<circle cx="128.8" cy="159.6" r=".88"/>
<circle cx="194" cy="48.5" r=".88"/>
<circle cx="204.6" cy="59.1" r=".88"/>
<circle cx="149.9" cy="39.7" r=".88"/>
<circle cx="160.5" cy="50.3" r=".88"/>
<circle cx="135.8" cy="99.7" r=".88"/>
<circle cx="146.4" cy="110.2" r=".88"/>
<circle cx="183.4" cy="101.4" r=".88"/>
<circle cx="194" cy="112" r=".88"/>
<circle cx="93.5" cy="46.7" r=".88"/>
</g>
<text font-size="4.6" fill="#00f" x="387.6" y="362.3">Minibounce Sequencer i/o with Toggles</text>
<g font-size="4.2">
<text x="155.9" y="59.4">GND</text>
<text x="39.5" y="70">GND</text>
<text x="57.1" y="66.5">GND</text>
<text x="88.9" y="70">GND</text>
<text x="200" y="68.3">GND</text>
<text x="337.6" y="94.7">GND</text>
<text x="438.1" y="94.7">GND</text>
<text x="141.8" y="119.4">GND</text>
<text x="189.4" y="121.2">GND</text>
<text x="104.8" y="137.1">GND</text>
<text x="97.7" y="172.3">GND</text>
<text x="450.5" y="168.8">GND</text>
<text x="134.8" y="179.4">GND</text>
<text x="187.7" y="175.9">GND</text>
<text x="312.2" y="175.2">GND</text>
<text x="46.6" y="198.8">GND</text>
<text x="138.3" y="232.3">GND</text>
<text x="189.4" y="232.3">GND</text>
<text x="432.9" y="255.2">GND</text>
<text x="297" y="272.9">GND</text>
<text x="420.5" y="345.2">GND</text>
<text x="311.1" y="364.6">GND</text>
</g>
<g font-size="4.2" fill="#00f">
<text x="509.3" y="362.6">5.0</text>
<text x="427.7" y="372.1">508: Loop Detected</text>
<text x="420.7" y="379.9">2021-03-21</text>
</g>
<g font-size="3.9" fill="#00f">
<text x="101.1" y="27.3">PWR-HI</text>
<text x="143" y="25.6">OctsV</text>
<text x="187.1" y="34.4">OctsV</text>
<text x="175.2" y="41.5">S6P</text>
<text x="372.8" y="36.2">GND</text>
<text x="428.1" y="39.7">S4-Bus2</text>
<text x="248.6" y="44.3">GND</text>
<text x="303.9" y="47.8">S0-Bus2</text>
<text x="374.1" y="43.2">28-4</text>
<text x="109.9" y="48.5">inv-clk-unbuff</text>
<text x="219.3" y="50.3">S5P</text>
<text x="249.9" y="51.3">28-0</text>
<text x="372.8" y="50.3">GND</text>
<text x="426.3" y="53.8">S4-Bus1</text>
<text x="248.6" y="58.4">GND</text>
<text x="367.5" y="57.3">PWR-HI</text>
<text x="243.3" y="65.4">PWR-HI</text>
<text x="303.9" y="61.9">S0-Bus1</text>
<text x="279" y="76">S0-Bus1</text>
<text x="379.5" y="74.3">S4-Bus1</text>
<text x="23.8" y="82">clock-in</text>
<text x="129" y="88.6">OctsV</text>
<text x="176.5" y="87.3">OctsV</text>
<text x="285.2" y="89.1">28-0</text>
<text x="385.7" y="87.3">28-4</text>
<text x="161" y="101.4">S7P</text>
<text x="92.3" y="106.7">PWR-HI</text>
<text x="208.7" y="103.2">S8P</text>
<text x="22.2" y="110.2">UP/DOWN STATE</text>
<text x="92.3" y="113.8">Q2</text>
<text x="370.3" y="118.4">GND</text>
<text x="34.3" y="124.4">PSE-inhibit</text>
<text x="253.9" y="120.1">GND</text>
<text x="311" y="123.6">S1-Bus2</text>
<text x="371.6" y="125.4">28-5</text>
<text x="423.9" y="121.9">S5-Bus2</text>
<text x="92.3" y="127.9">PWR-HI</text>
<text x="255.2" y="127.2">28-1</text>
<text x="253.9" y="134.2">GND</text>
<text x="307.4" y="137.8">S1-Bus1</text>
<text x="370.3" y="132.5">GND</text>
<text x="425.6" y="136">S5-Bus1</text>
<text x="174.8" y="142">OctsV</text>
<text x="248.6" y="141.3">PWR-HI</text>
<text x="365" y="139.5">PWR-HI</text>
<text x="121.9" y="145.5">OctsV</text>
<text x="60.5" y="154.3">+2V</text>
<text x="383" y="153.6">S5-Bus1</text>
<text x="23.1" y="157.9">OctsV</text>
<text x="60.5" y="161.4">+3V</text>
<text x="154" y="161.4">S1P</text>
<text x="206.9" y="157.9">S2P</text>
<text x="254.3" y="158.9">S1-Bus1</text>
<text x="84.6" y="162.5">GND</text>
<text x="389.2" y="166.7">28-5</text>
<text x="260.5" y="170.2">28-1</text>
<text x="62.3" y="184.3">main-out</text>
<text x="125.4" y="201.5">OctsV</text>
<text x="176.5" y="198.4">OctsV</text>
<text x="375.6" y="199.5">GND</text>
<text x="434.4" y="203">S6-Bus2</text>
<text x="376.9" y="206.6">28-6</text>
<text x="157.5" y="214.3">S3P</text>
<text x="208.7" y="214.3">S4P</text>
<text x="241.6" y="211.8">GND</text>
<text x="298.6" y="215.4">S2-Bus2</text>
<text x="375.6" y="213.6">GND</text>
<text x="85.2" y="221.4">inv-clk-unbuff</text>
<text x="242.8" y="218.9">28-2</text>
<text x="370.3" y="220.7">PWR-HI</text>
<text x="429.2" y="217.1">S6-Bus1</text>
<text x="85.2" y="227.7">clock-in</text>
<text x="85.2" y="224.9">main-out</text>
<text x="241.6" y="226">GND</text>
<text x="85.2" y="231.2">GND</text>
<text x="236.2" y="233">PWR-HI</text>
<text x="296.9" y="229.5">S2-Bus1</text>
<text x="376" y="240.1">S6-Bus1</text>
<text x="64" y="251.4">+2V</text>
<text x="131.1" y="248.9">28-5</text>
<text x="64" y="254.9">PSE-inhibit</text>
<text x="131.1" y="256.6">S7P</text>
<text x="131.1" y="252.4">S5-Bus2</text>
<text x="243.7" y="257.7">S2-Bus1</text>
<text x="382.2" y="254.9">28-6</text>
<text x="64" y="258.4">UP/DOWN STATE</text>
<text x="64" y="261.9">Q2</text>
<text x="131.1" y="263">28-6</text>
<text x="131.1" y="259.5">S6-Bus1</text>
<text x="64" y="265.5">+3V</text>
<text x="246.4" y="270.8">28-2</text>
<text x="64" y="281.3">S1P</text>
<text x="64" y="287.7">28-0</text>
<text x="64" y="284.2">S0-Bus1</text>
<text x="131.1" y="284.2">S6-Bus2</text>
<text x="365" y="287.7">GND</text>
<text x="64" y="291.2">S0-Bus2</text>
<text x="131.1" y="288.4">S8P</text>
<text x="131.1" y="291.2">S7-Bus1</text>
<text x="418.6" y="291.2">S7-Bus2</text>
<text x="131.1" y="298.3">S7-Bus2</text>
<text x="131.1" y="294.7">28-7</text>
<text x="253.9" y="298.3">GND</text>
<text x="366.3" y="294.7">28-7</text>
<text x="255.2" y="305.3">28-3</text>
<text x="309.2" y="301.8">S3-Bus2</text>
<text x="365" y="301.8">GND</text>
<text x="416.8" y="305.3">S7-Bus1</text>
<text x="359.7" y="308.9">PWR-HI</text>
<text x="64" y="316.6">S2P</text>
<text x="129.3" y="317.7">28-3</text>
<text x="253.9" y="312.4">GND</text>
<text x="309.2" y="315.9">S3-Bus1</text>
<text x="64" y="320.1">S1-Bus1</text>
<text x="64" y="323.7">28-1</text>
<text x="129.3" y="321.2">S3-Bus2</text>
<text x="248.6" y="319.4">PWR-HI</text>
<text x="64" y="326.5">S1-Bus2</text>
<text x="129.3" y="329">PWR-HI</text>
<text x="129.3" y="324.7">GND</text>
<text x="361.9" y="328.3">S7-Bus1</text>
<text x="64" y="330.7">S3P</text>
<text x="129.3" y="332.5">S5P</text>
<text x="368.1" y="341.3">28-7</text>
<text x="64" y="349.4">S2-Bus1</text>
<text x="64" y="353">28-2</text>
<text x="131.1" y="353">28-4</text>
<text x="131.1" y="349.4">S4-Bus1</text>
<text x="254.3" y="349.4">S3-Bus1</text>
<text x="64" y="356.5">S2-Bus2</text>
<text x="131.1" y="356.5">S4-Bus2</text>
<text x="64" y="360.7">S4P</text>
<text x="64" y="363.5">S3-Bus1</text>
<text x="131.1" y="360.7">S6P</text>
<text x="131.1" y="363.5">S5-Bus1</text>
<text x="258.7" y="362.5">28-3</text>
</g>
<g font-size="3.9" fill="#800">
<text x="367.2" y="357.9">TITLE:</text>
<text x="495.9" y="362.6">REV:</text>
<text x="404.1" y="372.1">Company:</text>
<text x="495.5" y="372.7">Sheet: 1/1</text>
<text x="404.1" y="379.8">Date:</text>
<text x="453.2" y="379.9">Drawn By: rossgrady</text>
</g>
<g font-size="3.2" fill="#800">
<text x="41.6" y="7.1">1</text>
<text x="110.8" y="7.1">2</text>
<text x="179.9" y="7.1">3</text>
<text x="249.1" y="7.1">4</text>
<text x="318.2" y="7.1">5</text>
<text x="387.3" y="7.1">6</text>
<text x="456.5" y="7.1">7</text>
<text x="4.1" y="42.2">A</text>
<text x="522.6" y="42.2">A</text>
<text x="4.1" y="111.3">B</text>
<text x="522.6" y="111.3">B</text>
<text x="4.1" y="180.4">C</text>
<text x="522.6" y="180.4">C</text>
<text x="4.1" y="249.6">D</text>
<text x="522.6" y="249.6">D</text>
<text x="4.1" y="318.7">E</text>
<text x="522.6" y="318.7">E</text>
<text x="41.6" y="384.5">1</text>
<text x="110.8" y="384.5">2</text>
<text x="179.9" y="384.5">3</text>
<text x="249.1" y="384.5">4</text>
<text x="318.2" y="384.5">5</text>
<text x="387.3" y="384.5">6</text>
<text x="456.5" y="384.5">7</text>
</g>
<g font-size="3.2" fill="#000080">
<text x="394" y="25.6">Submini DPDT On-On</text>
<text x="400.2" y="29.2">S5</text>
<text x="148.5" y="31.9">VR6</text>
<text x="271.6" y="33.7">Submini DPDT On-On</text>
<text x="55.7" y="40.8">SUBMINI_SPDT</text>
<text x="96" y="40.9">R56</text>
<text x="147" y="37.3">B100k</text>
<text x="277.8" y="37.3">S1</text>
<text x="31.2" y="45.4">CLK1</text>
<text x="61.3" y="45.2">HOLD</text>
<text x="77.3" y="47.9">R57</text>
<text x="96" y="44">10k</text>
<text x="191.1" y="46.1">B100k</text>
<text x="192.6" y="42.6">VR5</text>
<text x="10.4" y="48.5">THONKICONNNEW</text>
<text x="77.3" y="51">100k</text>
<text x="94.2" y="58.1">BC847</text>
<text x="96.6" y="54.9">Q8</text>
<text x="424.5" y="64.4">LED5</text>
<text x="306.7" y="69">R1</text>
<text x="324" y="69.3">LED_2X5MM_BICOLOR-CMN-CAT</text>
<text x="324" y="66.1">LED1</text>
<text x="409" y="67.2">R9</text>
<text x="409.7" y="70.4">1k</text>
<text x="424.5" y="67.6">LED_2X5MM_BICOLOR-CMN-CAT</text>
<text x="307.4" y="72.1">1k</text>
<text x="306.6" y="81.4">R2</text>
<text x="405.5" y="79.6">R10</text>
<text x="408" y="82.7">1k</text>
<text x="306.6" y="84.5">1k</text>
<text x="51.6" y="95.4">Submini DPDT On-Off-On</text>
<text x="133.5" y="93.7">VR7</text>
<text x="182" y="92">VR8</text>
<text x="72.8" y="99">UPDOWN</text>
<text x="132.9" y="97.3">B100k</text>
<text x="180.5" y="97.3">B100k</text>
<text x="391.5" y="107.8">Submini DPDT On-On</text>
<text x="275.1" y="109.6">Submini DPDT On-On</text>
<text x="281.4" y="113.2">S2</text>
<text x="397.8" y="111.4">S6</text>
<text x="33.7" y="143.1">SUBMINI_SPDT</text>
<text x="428" y="143.8">LED6</text>
<text x="42.8" y="147.5">OCT</text>
<text x="180.2" y="148.3">VR2</text>
<text x="297.5" y="149">LED2</text>
<text x="410.8" y="146.6">R11</text>
<text x="428" y="146.9">LED_2X5MM_BICOLOR-CMN-CAT</text>
<text x="127.3" y="153.7">VR1</text>
<text x="178.8" y="153.7">B100k</text>
<text x="282" y="151.9">R3</text>
<text x="282.7" y="155">1k</text>
<text x="297.5" y="152.2">LED_2X5MM_BICOLOR-CMN-CAT</text>
<text x="414.3" y="150.2">1k</text>
<text x="125.9" y="157.3">B100k</text>
<text x="409" y="159">R12</text>
<text x="282" y="162.5">R4</text>
<text x="282.7" y="165.6">1k</text>
<text x="411.5" y="162.1">1k</text>
<text x="30.5" y="177.7">MAIN-OUT</text>
<text x="17.4" y="180.8">THONKICONNNEW</text>
<text x="398.6" y="188.9">Submini DPDT On-On</text>
<text x="404.8" y="192.5">S7</text>
<text x="182" y="203.1">VR4</text>
<text x="262.8" y="201.3">Submini DPDT On-On</text>
<text x="129.9" y="206.6">VR3</text>
<text x="180.5" y="208.4">B100k</text>
<text x="269" y="204.9">S3</text>
<text x="40.5" y="215">X4611WV-04I-C28D40</text>
<text x="69" y="211.9">H9</text>
<text x="129.4" y="210.2">B100k</text>
<text x="403.7" y="233.1">R13</text>
<text x="421" y="233.4">LED_2X5MM_BICOLOR-CMN-CAT</text>
<text x="421" y="230.2">LED7</text>
<text x="116.6" y="239.9">H6</text>
<text x="405.5" y="236.6">1k</text>
<text x="19.4" y="244.9">X4611WV-05I-C28D40</text>
<text x="47.8" y="241.7">H8</text>
<text x="88.2" y="243.1">X4611WV-05I-C28D40</text>
<text x="269.7" y="250.7">R5</text>
<text x="285.2" y="251">LED_2X5MM_BICOLOR-CMN-CAT</text>
<text x="285.2" y="247.8">LED3</text>
<text x="402" y="247.2">R14</text>
<text x="404.4" y="250.3">1k</text>
<text x="270.4" y="253.8">1k</text>
<text x="267.9" y="263">R6</text>
<text x="268.6" y="266.2">1k</text>
<text x="19.4" y="275">X4611WV-04I-C28D40</text>
<text x="47.8" y="271.9">H1</text>
<text x="116.6" y="275.2">H7</text>
<text x="88.2" y="278.4">X4611WV-05I-C28D40</text>
<text x="384.5" y="277.1">Submini DPDT On-On</text>
<text x="390.7" y="280.7">S8</text>
<text x="275.1" y="287.7">Submini DPDT On-On</text>
<text x="281.4" y="291.3">S4</text>
<text x="21.1" y="310.1">X4611WV-05I-C28D40</text>
<text x="49.6" y="306.9">H2</text>
<text x="86.4" y="311.9">X4611WV-05I-C28D40</text>
<text x="114.8" y="308.7">H4</text>
<text x="389.6" y="321.2">R15</text>
<text x="408.6" y="321.6">LED_2X5MM_BICOLOR-CMN-CAT</text>
<text x="408.6" y="318.4">LED8</text>
<text x="392.1" y="324.4">1k</text>
<text x="389.6" y="333.6">R16</text>
<text x="49.6" y="340.4">H3</text>
<text x="116.6" y="340.4">H5</text>
<text x="299.3" y="339.5">LED4</text>
<text x="392.1" y="336.7">1k</text>
<text x="21.1" y="343.6">X4611WV-05I-C28D40</text>
<text x="88.2" y="343.6">X4611WV-05I-C28D40</text>
<text x="283.8" y="342.4">R7</text>
<text x="284.5" y="345.5">1k</text>
<text x="299.3" y="342.7">LED_2X5MM_BICOLOR-CMN-CAT</text>
<text x="282" y="354.8">R8</text>
<text x="282.7" y="357.9">1k</text>
</g>
<g font-size="3.2" fill="#00f">
<text x="392" y="38.3">1</text>
<text x="415.2" y="41.8">2</text>
<text x="269.6" y="46.4">1</text>
<text x="392" y="45.3">3</text>
<text x="269.6" y="53.4">3</text>
<text x="292.8" y="49.9">2</text>
<text x="392" y="52.4">4</text>
<text x="392" y="59.4">6</text>
<text x="415.2" y="55.9">5</text>
<text x="269.6" y="60.5">4</text>
<text x="292.8" y="64">5</text>
<text x="269.6" y="67.6">6</text>
<text x="321.6" y="69.7" transform="rotate(90 321.6 69.7)">A1</text>
<text x="422.1" y="67.9" transform="rotate(90 422.1 67.9)">A1</text>
<text x="432.5" y="76.7" transform="rotate(90 432.5 76.7)">C</text>
<text x="332" y="78.5" transform="rotate(90 332 78.5)">C</text>
<text x="321.6" y="87.7" transform="rotate(90 321.6 87.7)">A2</text>
<text x="422.1" y="85.9" transform="rotate(90 422.1 85.9)">A2</text>
<text x="59.7" y="111.7">2</text>
<text x="82.9" y="108.1">1</text>
<text x="82.9" y="115.2">3</text>
<text x="59.7" y="125.8">5</text>
<text x="82.9" y="122.2">4</text>
<text x="273.1" y="122.2">1</text>
<text x="296.3" y="125.8">2</text>
<text x="389.6" y="120.5">1</text>
<text x="412.7" y="124">2</text>
<text x="82.9" y="129.3">6</text>
<text x="273.1" y="129.3">3</text>
<text x="389.6" y="127.5">3</text>
<text x="273.1" y="136.3">4</text>
<text x="389.6" y="134.6">4</text>
<text x="273.1" y="143.4">6</text>
<text x="296.3" y="139.9">5</text>
<text x="389.6" y="141.6">6</text>
<text x="412.7" y="138.1">5</text>
<text x="425.7" y="147.3" transform="rotate(90 425.7 147.3)">A1</text>
<text x="295.1" y="152.6" transform="rotate(90 295.1 152.6)">A1</text>
<text x="305.5" y="161.4" transform="rotate(90 305.5 161.4)">C</text>
<text x="436" y="156.1" transform="rotate(90 436 156.1)">C</text>
<text x="425.7" y="165.3" transform="rotate(90 425.7 165.3)">A2</text>
<text x="295.1" y="170.6" transform="rotate(90 295.1 170.6)">A2</text>
<text x="396.6" y="201.6">1</text>
<text x="396.6" y="208.7">3</text>
<text x="419.8" y="205.1">2</text>
<text x="260.8" y="214">1</text>
<text x="396.6" y="215.7">4</text>
<text x="69" y="221">1</text>
<text x="72.5" y="219.3">1</text>
<text x="260.8" y="221">3</text>
<text x="284" y="217.5">2</text>
<text x="419.8" y="219.3">5</text>
<text x="69" y="224.5">2</text>
<text x="72.5" y="222.8">2</text>
<text x="72.5" y="226.3">3</text>
<text x="396.6" y="222.8">6</text>
<text x="69" y="228.1">3</text>
<text x="69" y="231.6">4</text>
<text x="72.5" y="229.8">4</text>
<text x="260.8" y="228.1">4</text>
<text x="284" y="231.6">5</text>
<text x="418.6" y="233.7" transform="rotate(90 418.6 233.7)">A1</text>
<text x="260.8" y="235.1">6</text>
<text x="429" y="242.5" transform="rotate(90 429 242.5)">C</text>
<text x="47.8" y="251">1</text>
<text x="51.3" y="249.2">1</text>
<text x="116.6" y="249.2">1</text>
<text x="120.1" y="247.5">1</text>
<text x="120.1" y="251">2</text>
<text x="282.8" y="251.4" transform="rotate(90 282.8 251.4)">A1</text>
<text x="418.6" y="251.7" transform="rotate(90 418.6 251.7)">A2</text>
<text x="47.8" y="254.5">2</text>
<text x="51.3" y="252.8">2</text>
<text x="51.3" y="256.3">3</text>
<text x="116.6" y="252.8">2</text>
<text x="116.6" y="256.3">3</text>
<text x="120.1" y="254.5">3</text>
<text x="47.8" y="258.1">3</text>
<text x="47.8" y="261.6">4</text>
<text x="51.3" y="259.8">4</text>
<text x="51.3" y="263.3">5</text>
<text x="116.6" y="259.8">4</text>
<text x="116.6" y="263.3">5</text>
<text x="120.1" y="258.1">4</text>
<text x="120.1" y="261.6">5</text>
<text x="293.2" y="260.2" transform="rotate(90 293.2 260.2)">C</text>
<text x="47.8" y="265.1">5</text>
<text x="282.8" y="269.3" transform="rotate(90 282.8 269.3)">A2</text>
<text x="47.8" y="281">1</text>
<text x="51.3" y="279.2">1</text>
<text x="47.8" y="284.5">2</text>
<text x="51.3" y="282.8">2</text>
<text x="51.3" y="286.3">3</text>
<text x="116.6" y="284.5">1</text>
<text x="120.1" y="282.8">1</text>
<text x="120.1" y="286.3">2</text>
<text x="47.8" y="288">3</text>
<text x="47.8" y="291.6">4</text>
<text x="51.3" y="289.8">4</text>
<text x="116.6" y="288">2</text>
<text x="116.6" y="291.6">3</text>
<text x="120.1" y="289.8">3</text>
<text x="120.1" y="293.3">4</text>
<text x="382.5" y="289.8">1</text>
<text x="405.7" y="293.3">2</text>
<text x="116.6" y="295.1">4</text>
<text x="116.6" y="298.6">5</text>
<text x="120.1" y="296.9">5</text>
<text x="382.5" y="296.9">3</text>
<text x="273.1" y="300.4">1</text>
<text x="296.3" y="303.9">2</text>
<text x="382.5" y="303.9">4</text>
<text x="273.1" y="307.4">3</text>
<text x="382.5" y="311">6</text>
<text x="405.7" y="307.4">5</text>
<text x="49.6" y="316.3">1</text>
<text x="53.1" y="314.5">1</text>
<text x="118.4" y="316.3">1</text>
<text x="273.1" y="314.5">4</text>
<text x="49.6" y="319.8">2</text>
<text x="49.6" y="323.3">3</text>
<text x="53.1" y="318">2</text>
<text x="53.1" y="321.6">3</text>
<text x="114.9" y="318">1</text>
<text x="114.9" y="321.6">2</text>
<text x="118.4" y="319.8">2</text>
<text x="118.4" y="323.3">3</text>
<text x="273.1" y="321.6">6</text>
<text x="296.3" y="318">5</text>
<text x="406.3" y="321.9" transform="rotate(90 406.3 321.9)">A1</text>
<text x="49.6" y="326.8">4</text>
<text x="53.1" y="325.1">4</text>
<text x="53.1" y="328.6">5</text>
<text x="114.9" y="325.1">3</text>
<text x="114.9" y="328.6">4</text>
<text x="118.4" y="326.8">4</text>
<text x="49.6" y="330.4">5</text>
<text x="114.9" y="332.1">5</text>
<text x="118.4" y="330.4">5</text>
<text x="416.6" y="330.7" transform="rotate(90 416.6 330.7)">C</text>
<text x="406.3" y="339.9" transform="rotate(90 406.3 339.9)">A2</text>
<text x="296.9" y="343.1" transform="rotate(90 296.9 343.1)">A1</text>
<text x="49.6" y="349.8">1</text>
<text x="49.6" y="353.3">2</text>
<text x="53.1" y="348">1</text>
<text x="53.1" y="351.5">2</text>
<text x="116.6" y="349.8">1</text>
<text x="116.6" y="353.3">2</text>
<text x="120.1" y="348">1</text>
<text x="120.1" y="351.5">2</text>
<text x="307.3" y="351.9" transform="rotate(90 307.3 351.9)">C</text>
<text x="49.6" y="356.8">3</text>
<text x="53.1" y="355.1">3</text>
<text x="53.1" y="358.6">4</text>
<text x="116.6" y="356.8">3</text>
<text x="120.1" y="355.1">3</text>
<text x="120.1" y="358.6">4</text>
<text x="49.6" y="360.4">4</text>
<text x="49.6" y="363.9">5</text>
<text x="53.1" y="362.1">5</text>
<text x="116.6" y="360.4">4</text>
<text x="116.6" y="363.9">5</text>
<text x="120.1" y="362.1">5</text>
<text x="296.9" y="361.1" transform="rotate(90 296.9 361.1)">A2</text>
</g>
<g font-size="1.8" fill="#00f">
<text x="320" y="70" transform="rotate(90 320 70)">red</text>
<text x="420.5" y="68.3" transform="rotate(90 420.5 68.3)">red</text>
<text x="320" y="87" transform="rotate(90 320 87)">green</text>
<text x="420.5" y="85.2" transform="rotate(90 420.5 85.2)">green</text>
<text x="424" y="147.6" transform="rotate(90 424 147.6)">red</text>
<text x="293.5" y="152.9" transform="rotate(90 293.5 152.9)">red</text>
<text x="424" y="164.6" transform="rotate(90 424 164.6)">green</text>
<text x="293.5" y="169.9" transform="rotate(90 293.5 169.9)">green</text>
<text x="417" y="234.1" transform="rotate(90 417 234.1)">red</text>
<text x="281.2" y="251.7" transform="rotate(90 281.2 251.7)">red</text>
<text x="417" y="251" transform="rotate(90 417 251)">green</text>
<text x="281.2" y="268.6" transform="rotate(90 281.2 268.6)">green</text>
<text x="404.6" y="322.3" transform="rotate(90 404.6 322.3)">red</text>
<text x="404.6" y="339.2" transform="rotate(90 404.6 339.2)">green</text>
<text x="295.3" y="343.4" transform="rotate(90 295.3 343.4)">red</text>
<text x="295.3" y="360.4" transform="rotate(90 295.3 360.4)">green</text>
</g>
<g font-size="1.1" fill="#838383">
<text x="149.9" y="41.4">(CHASSIS)</text>
<text x="194" y="50.2">(CHASSIS)</text>
<text x="135.8" y="101.4">(CHASSIS)</text>
<text x="183.4" y="103.1">(CHASSIS)</text>
<text x="128.8" y="161.3">(CHASSIS)</text>
<text x="181.7" y="157.8">(CHASSIS)</text>
<text x="132.3" y="214.3">(CHASSIS)</text>
<text x="183.4" y="214.3">(CHASSIS)</text>
</g>
</svg>
